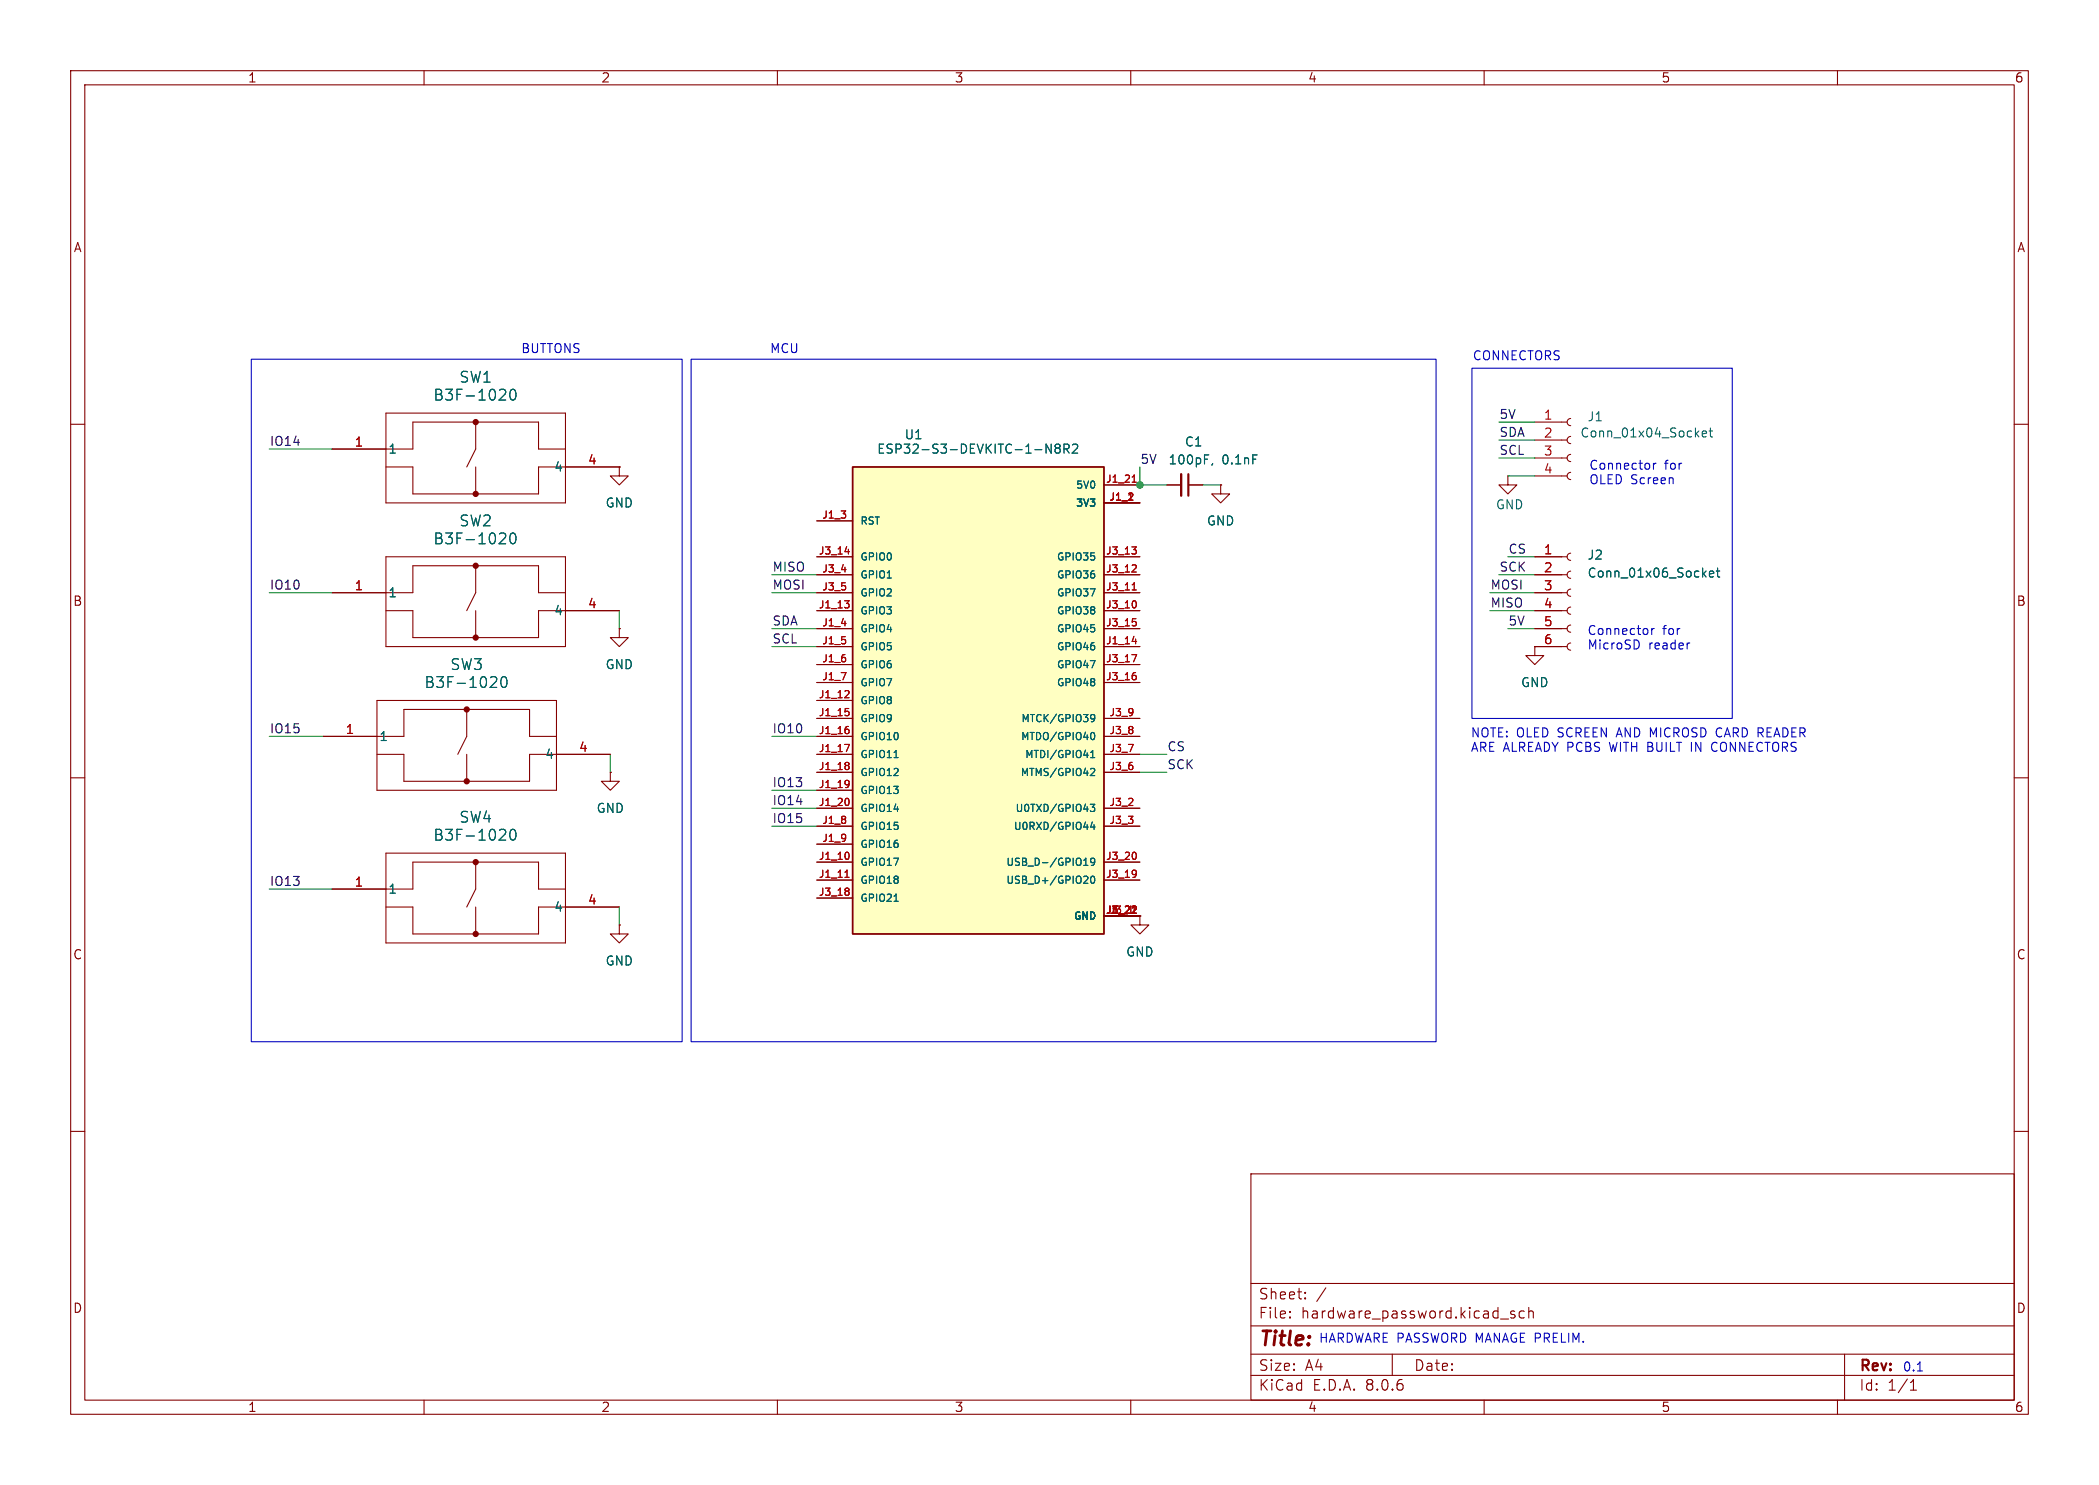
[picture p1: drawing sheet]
<svg xmlns="http://www.w3.org/2000/svg" width="297mm" height="210mm" viewBox="0 0 297 210" stroke-linecap="round" stroke-linejoin="round" font-family="sans-serif">
<g fill="none" stroke="#840000" stroke-width=".15">
<path d="M10 10h277v190h-277zM12 12h273v186h-273zM60 10v2M110 10v2M160 10v2M210 10v2M260 10v2M10 60h2M217.2 59.7h4.5M222.2 59.2a.51 .51 0 0 0-.5 .5 .51 .51 0 0 0 .5 .5M285 60h2M54.6 78.7h25.4v12.7h-25.4z"/>
<path d="M87.6 66v1.3h1.3l-1.3 1.3-1.2-1.3h1.2M87.6 66h.1M165.1 68.6h2M168.1 68.6h2.1M172.7 68.6v1.3h1.3l-1.3 1.2-1.3-1.2h1.3M172.7 68.6h.1M213.4 67.3v1.3h1.2l-1.2 1.3-1.3-1.3h1.3M213.4 67.3h.1M217.2 78.7h4.5M217.2 67.3h4.5M217.2 64.8h4.5M217.2 62.2h4.5"/>
<path d="M222.2 78.2a.51 .51 0 0 0-.5 .5 .51 .51 0 0 0 .5 .5M222.2 66.8a.51 .51 0 0 0-.5 .5 .51 .51 0 0 0 .5 .5M222.2 64.3a.51 .51 0 0 0-.5 .5 .51 .51 0 0 0 .5 .5M222.2 61.7a.51 .51 0 0 0-.5 .5 .51 .51 0 0 0 .5 .5M47 83.8h11.4v-3.8h17.8v3.8h3.8M53.3 99.1h25.4v12.7h-25.4zM54.6 86.4h3.8v3.8h17.8v-3.8h11.4M67.3 80v3.8l-1.3 2.6M67.3 86.4v3.8M217.2 91.4v1.3h1.2l-1.2 1.3-1.3-1.3h1.3M217.2 91.4h.1M217.2 91.4h4.5"/>
<path d="M217.2 86.4h4.5M217.2 83.8h4.5M217.2 88.9h4.5M217.2 81.3h4.5M222.2 90.9a.51 .51 0 0 0-.5 .5 .51 .51 0 0 0 .5 .5M222.2 88.4a.51 .51 0 0 0-.5 .5 .51 .51 0 0 0 .5 .5M222.2 85.9a.51 .51 0 0 0-.5 .5 .51 .51 0 0 0 .5 .5M222.2 83.3a.51 .51 0 0 0-.5 .5 .51 .51 0 0 0 .5 .5M222.2 80.8a.51 .51 0 0 0-.5 .5 .51 .51 0 0 0 .5 .5M10 110h2M45.7 104.1h11.4v-3.8h17.8v3.8h3.8M53.3 106.7h3.8v3.8h17.8v-3.8h11.5"/>
<path d="M66 100.3v3.8l-1.2 2.6M66 106.7v3.8M86.4 109.2v1.3h1.2l-1.2 1.3-1.3-1.3h1.3M86.4 109.2h.1M285 110h2M47 125.7h11.4v-3.8h17.8v3.8h3.8M54.6 120.7h25.4v12.7h-25.4zM54.6 128.3h3.8v3.8h17.8v-3.8h11.4M67.3 121.9v3.8l-1.3 2.6M67.3 128.3v3.8M87.6 130.8v1.3h1.3l-1.3 1.3-1.2-1.3h1.2M87.6 130.8h.1"/>
<path d="M161.3 129.5v1.3h1.3l-1.3 1.3-1.3-1.3h1.3M161.3 129.5h.1M10 160h2M285 160h2M177 166h108v32h-108zM60 198v2M110 198v2M160 198v2M177 194.5h108M177 191.5h108M177 187.5h108M177 181.5h108"/>
<path d="M182.5 186.3h.1l-.1 .1M182.5 186.3v.1M182.5 185.5v.1M182.5 185.5h.1l-.1 .1M184.7 183.6v.1M184.7 183.6h-.1l.1 .1M184.7 182.8v.1M184.7 182.8h-.1l.1 .1M187.6 182.1l-1.3 2M197 191.5v3M210 198v2M212.3 186.5h1.2"/>
<path d="M214.3 185.5l-.3-.1-.3 .2 .1 .2 .5 .2 .1 .1-.1 .2-.1 .1-.5-.1M215.7 185.5l-.5-.1-.2 .3v.4l.1 .2 .1 .1 .5-.1M216.3 185.5a.37 .37 0 0 1 .7 .1v.8M216.3 184.9v1.5M260 198v2M261 191.5v6.5M270.3 196.6h.9M270.3 195.5l.4-.4v1.5"/>
</g>
<g fill="none" stroke="#840000" stroke-width=".38">
<circle cx="67.3" cy="80" r=".25"/>
<circle cx="67.3" cy="90.2" r=".25"/>
<circle cx="66" cy="110.5" r=".25"/>
<circle cx="66" cy="100.3" r=".25"/>
<circle cx="67.3" cy="121.9" r=".25"/>
<circle cx="67.3" cy="132.1" r=".25"/>
</g>
<g fill="none" stroke="#006464" stroke-width=".15">
<path d="M70.9 75.4h.5a.41 .41 0 0 1 .1 .6l-.9 .9h1M72.4 75.4a.36 .36 0 0 1 .5 .3 .79 .79 0 0 1-.4 1.2 1.01 1.01 0 0 1-.1-1.5zM171.6 65.5l-.1 .3M240.9 61.4l.6-.2-.1-.2-.4-.1-.1 .2v.6h.5M241.8 60.9h.5M242 60.5v1.1l.1 .1 .2 .1M69.6 95.7l.5 .1a.41 .41 0 0 1 .1 .5l-.9 .9h1M71.1 95.8a.36 .36 0 0 1 .6 .2 .79 .79 0 0 1-.5 1.2 1.01 1.01 0 0 1-.1-1.4zM241.9 81.2l.6-.1-.1-.3h-.3l-.2 .1v.6h.5M242.9 80.8h.4M243 80.3v1.1l.1 .1 .2 .1M70.9 117.3l.5 .1a.41 .41 0 0 1 .1 .5l-.9 .9h1"/>
<path d="M72.4 117.4a.36 .36 0 0 1 .5 .2 .79 .79 0 0 1-.4 1.2 1.01 1.01 0 0 1-.1-1.4z"/>
</g>
<path d="M167.1 67.1v3" fill="none" stroke="#840000" stroke-width=".33"/>
<path d="M168.1 67.1v3" fill="none" stroke="#840000" stroke-width=".3"/>
<path d="M120.6 66h35.6v66.1h-35.6z" fill="#ffffc2"/>
<path d="M120.6 66h35.6v66.1h-35.6z" fill="none" stroke="#840000" stroke-width=".25"/>
<g fill="none" stroke="#840000" stroke-width=".15">
<path d="M54.6 58.4h25.4v12.7h-25.4zM67.3 59.7v3.8l-1.3 2.5M47 63.5h11.4v-3.8h17.8v3.8h3.8M54.6 66h3.8v3.9h17.8v-3.9h11.4M67.3 66v3.9M87.6 66h.1M115.6 73.7h5M115.6 78.7h5M156.2 71.1h5.1M156.2 68.6h5.1M156.2 78.7h5.1M165.1 68.6h2"/>
<path d="M168.1 68.6h2.1M172.7 68.6h.1M217.2 78.7h3.8M47 83.8h7.6M80 86.4h7.6M87.6 88.9v1.3h1.3l-1.3 1.2-1.2-1.2h1.2M87.6 88.9h.1M115.6 99.1h5M115.6 86.4h5M115.6 91.4h5M115.6 88.9h5M115.6 94h5"/>
<path d="M115.6 96.5h5M115.6 83.8h5M115.6 81.3h5M156.2 86.4h5.1M156.2 91.4h5.1M156.2 88.9h5.1M156.2 94h5.1M156.2 96.5h5.1M156.2 83.8h5.1M156.2 81.3h5.1M217.2 91.4h.1M217.2 86.4h3.8"/>
<path d="M217.2 91.4h3.8M217.2 88.9h3.8M217.2 83.8h3.8M217.2 81.3h3.8M45.7 104.1h7.6M78.7 106.7h7.7M86.4 109.2h.1M115.6 101.6h5M115.6 104.1h5M115.6 106.7h5M115.6 109.2h5M115.6 111.8h5"/>
<path d="M115.6 114.3h5M115.6 116.8h5M115.6 119.4h5M156.2 101.6h5.1M156.2 104.1h5.1M156.2 106.7h5.1M156.2 109.2h5.1M156.2 114.3h5.1M156.2 116.8h5.1M47 125.7h7.6M80 128.3h7.6M87.6 130.8h.1"/>
<path d="M115.6 121.9h5M115.6 124.5h5M115.6 127h5M156.2 121.9h5.1M156.2 124.5h5.1M156.2 129.5h5.1M161.3 129.5h.1"/>
</g>
<g fill="none" stroke="#a90000" stroke-width=".15">
<path d="M119.6 78h.6M160.2 77.3h.6l-.4 .4M160.2 68.2h.6M160.4 67.3l.1-.1v1M160.6 79.9l.2 .2-.1 .2-.5 .6h.6M160.7 77.8l.1 .1-.1 .4M119.5 85h.6l-.3 .3M119.9 97.7l.2 .2v.2l-.6 .6h.6M120 85.4l.1 .1-.1 .4M160.2 92.6h.6l-.4 1M160.2 90.7h.6M160.2 83.4h.6"/>
<path d="M160.2 87.5h.5M160.4 82.6l.1-.2v1M160.7 85.1l.1 .2-.1 .6M160.7 87.9l.1 .2-.1 .4M160.7 95.6l.1 .1-.1 .4M119.5 105.3h.7l-.4 1M119.6 100.2h.5M120 100.6l.1 .2-.1 .4M120 103.2l.1 .1-.1 .4M120 107.9l.1 .1-.1 .2M120 108.3l.1 .1-.1 .4M120 110.4l.1 .1a.86 .86 0 0 1-.1 .8"/>
<path d="M120 113l.1 .3-.1 .5M120.1 110.8l-.1 .1M119.6 124.1h.5M119.8 123.2l.1-.1v1M120 120.6l.1 .3-.1 .5M120 125.6l.1 .2-.1 .2M120 126.1l.1 .1-.1 .4M160.6 128.1l.2 .2-.1 .3-.5 .6h.6M160.7 120.6l.1 .3-.1 .5M160.7 123.1v.1a.86 .86 0 0 1-.1 .8M160.8 123.5l-.1 .1"/>
</g>
<g fill="none" stroke="#006464" stroke-width=".15">
<path d="M70.9 55.1h.5a.41 .41 0 0 1 .1 .6l-.9 .9h1M72.4 55.1a.36 .36 0 0 1 .5 .2 .79 .79 0 0 1-.4 1.3 1.01 1.01 0 0 1-.1-1.5zM70.9 75.4h.5a.41 .41 0 0 1 .1 .6l-.9 .9h1M72.4 75.4a.36 .36 0 0 1 .5 .3 .79 .79 0 0 1-.4 1.2 1.01 1.01 0 0 1-.1-1.5zM148.7 62.8v1.3l-.7-1.3v1.3M149.5 63.4l-.2-.3 .2-.3h.3l.2 .3-.2 .3M149.5 63.4l-.2 .2v.4l.2 .1 .4-.1 .1-.2v-.2l-.2-.2M149.5 63.4h.3M150.6 63.5l.6-.1 .1-.2-.1-.3-.2-.1h-.4v1.3M150.9 63.5l.4 .6M151.8 62.9l.1-.1h.3l.2 .1 .1 .3-.1 .2-.7 .7h.8M171.6 65.5l-.1 .3"/>
<path d="M69.6 95.7l.5 .1a.41 .41 0 0 1 .1 .5l-.9 .9h1M71.1 95.8a.36 .36 0 0 1 .6 .2 .79 .79 0 0 1-.5 1.2 1.01 1.01 0 0 1-.1-1.4zM241.9 81.2l.6-.1-.1-.3h-.3l-.2 .1v.6h.5M242.9 80.8h.4M243 80.3v1.1l.1 .1 .2 .1M70.9 117.3l.5 .1a.41 .41 0 0 1 .1 .5l-.9 .9h1M72.4 117.4a.36 .36 0 0 1 .5 .2 .79 .79 0 0 1-.4 1.2 1.01 1.01 0 0 1-.1-1.4zM126.5 107.1h.6M154.3 113.7h.6l-.3 .4 .3 .1v.5l-.2 .1-.4-.1M154.3 107.1h.6M154.3 101.2l.2-.2 .4 .1a.67 .67 0 0 1-.3 1h-.2M154.3 106.4l.3-.3v1"/>
<path d="M154.3 101.5l.2 .2 .3-.1 .1-.1M154.4 108.7h.3l.2 .3-.6 .7h.6M154.4 103.7l.2-.1a.54 .54 0 0 1 .3 .5 .54 .54 0 0 1-.3 .5l-.2-.1M154.6 116.2l-.3 .8h.6M154.8 116.6v.7M126.5 127.5h.6M153.4 122.4h.5M153.4 121.7l.2-.3v1M153.7 123.9l.2 .2v.2l-.6 .6h.6M154.5 124l.1-.1a.54 .54 0 0 1 .3 .5 .54 .54 0 0 1-.3 .5 .68 .68 0 0 1-.1-.9zM154.9 121.8l-.2 .2-.3-.1-.1-.1 .1-.4h.3l.2 .1a.67 .67 0 0 1-.3 .9h-.2"/>
</g>
<g fill="none" stroke="#840000" stroke-width=".38">
<circle cx="67.3" cy="59.7" r=".25"/>
<circle cx="67.3" cy="69.8" r=".25"/>
</g>
<g fill="none" stroke="#0000c2" stroke-width=".15">
<path d="M35.6 50.8h60.9v96.5h-60.9zM97.8 50.8h105.4v96.5h-105.4zM208.3 52.1h36.8v49.5h-36.8zM234 65.5v.9M234.3 65.5l-.2 .1-.1 .2M231.8 90.7l.2 .4-.2 .5M233.7 88.9v.8M234.1 88.9h-.3l-.1 .2M239 90.9h.1M239.3 105v1.3M242.2 105.7a.53 .53 0 0 0 .4 .6M242.4 105l-.2 .5"/>
<path d="M271.3 193.9h.7"/>
</g>
<g fill="none" stroke="#009600" stroke-width=".15">
<path d="M212.1 59.7h5.1M38.1 63.5h8.9M161.3 66v2.6h3.8M170.2 68.6h2.5M212.1 62.2h5.1M212.1 64.8h5.1M213.4 78.7h3.8M213.4 67.3h3.8M38.1 83.8h8.9M87.6 86.4v2.5M109.2 83.8h6.4M109.2 81.3h6.4"/>
<path d="M109.2 88.9h6.4M109.2 91.4h6.4M210.8 86.4h6.4M210.8 83.8h6.4M212.1 81.3h5.1M213.4 88.9h3.8M38.1 104.1h7.6M86.4 106.7v2.5M109.2 104.1h6.4M109.2 116.8h6.4M109.2 111.8h6.4M109.2 114.3h6.4"/>
<path d="M161.3 106.7h3.8M161.3 109.2h3.8M38.1 125.7h8.9M87.6 128.3v2.5"/>
</g>
<circle cx="161.3" cy="68.6" r=".46" fill="#009600" stroke="#009600" stroke-width=".15"/>
<text font-size="2.8" fill="#840000" x="178" y="190.9">Title:</text>
<g font-size="2.1" fill="#006464">
<text x="61.2" y="56.9">B3F-1020</text>
<text x="64.9" y="54.3">SW1</text>
<text x="61.2" y="77.2">B3F-1020</text>
<text x="64.9" y="74.7">SW2</text>
<text x="63.6" y="95">SW3</text>
<text x="60" y="97.5">B3F-1020</text>
<text x="61.2" y="119.1">B3F-1020</text>
<text x="64.9" y="116.6">SW4</text>
</g>
<g font-size="2.1" fill="#840000">
<text x="178" y="184">Sheet:</text>
<text x="178" y="186.7">File:</text>
<text x="184.1" y="186.7">hardware_password.kicad_sch</text>
<text x="178" y="196.9">KiCad</text>
<text x="178" y="194.1">Size:</text>
<text x="184.7" y="194.1">A4</text>
<text x="185.7" y="196.9">E.D.A.</text>
<text x="193.3" y="196.9">8.0.6</text>
<text x="200" y="194.1">Date:</text>
<text x="263" y="194.3">Rev:</text>
<text x="263" y="196.9">Id:</text>
<text x="267.1" y="196.9">1/1</text>
</g>
<g font-size="1.8" fill="#840000">
<text x="35" y="11.9">1</text>
<text x="85" y="11.9">2</text>
<text x="135" y="11.9">3</text>
<text x="185" y="11.9">4</text>
<text x="235" y="11.9">5</text>
<text x="285" y="11.9">6</text>
<text x="10.3" y="35.9">A</text>
<text x="285.3" y="35.9">A</text>
<text x="10.3" y="85.9">B</text>
<text x="285.3" y="85.9">B</text>
<text x="10.3" y="135.9">C</text>
<text x="285.3" y="135.9">C</text>
<text x="10.3" y="185.9">D</text>
<text x="285.3" y="185.9">D</text>
<text x="35" y="199.9">1</text>
<text x="85" y="199.9">2</text>
<text x="135" y="199.9">3</text>
<text x="185" y="199.9">4</text>
<text x="235" y="199.9">5</text>
<text x="285" y="199.9">6</text>
</g>
<g font-size="1.8" fill="#0000c2">
<text x="73.7" y="50.1">BUTTONS</text>
<text x="108.9" y="50.1">MCU</text>
<text x="208.3" y="51.2">CONNECTORS</text>
<text x="224.8" y="66.6">Connector</text>
<text x="224.8" y="68.7">OLED Screen</text>
<text x="235.5" y="66.6">for</text>
<text x="224.5" y="90">Connector</text>
<text x="224.5" y="92.1">MicroSD</text>
<text x="233.3" y="92.1">reader</text>
<text x="235.3" y="90">for</text>
<text x="208" y="104.5">NOTE: OLED SCREEN AND MICROSD CARD READER</text>
<text x="208" y="106.5">ARE ALREADY PCBS</text>
<text x="228" y="106.5">WITH BUILT</text>
<text x="239.9" y="106.5">IN</text>
<text x="243.1" y="106.5">CONNECTORS</text>
<text x="186.5" y="190.1">HARDWARE PASSWORD MANAGE PRELIM.</text>
<text x="269.2" y="194.2">0.1</text>
</g>
<g font-size="1.8" fill="#0f0f0f">
<text x="212.1" y="59.3">5V</text>
<text x="38.1" y="63.2">IO14</text>
<text x="161.3" y="65.7">5V</text>
<text x="212.1" y="64.4">SCL</text>
<text x="212.1" y="61.9">SDA</text>
<text x="38.1" y="83.5">IO10</text>
<text x="109.2" y="83.5">MOSI</text>
<text x="109.2" y="80.9">MISO</text>
<text x="210.8" y="83.5">MOSI</text>
<text x="212.1" y="80.9">SCK</text>
<text x="213.4" y="78.4">CS</text>
<text x="109.2" y="88.6">SDA</text>
<text x="210.8" y="86">MISO</text>
<text x="213.4" y="88.6">5V</text>
<text x="109.2" y="91.1">SCL</text>
<text x="38.1" y="103.8">IO15</text>
<text x="109.2" y="103.8">IO10</text>
<text x="165.1" y="106.3">CS</text>
<text x="109.2" y="114">IO14</text>
<text x="109.2" y="111.4">IO13</text>
<text x="165.1" y="108.9">SCK</text>
<text x="109.2" y="116.5">IO15</text>
<text x="38.1" y="125.4">IO13</text>
</g>
<g font-size="1.8" fill="#a90000">
<text x="218.4" y="59.4">1</text>
<text x="50.1" y="63.2">1</text>
<text x="83.1" y="65.8">4</text>
<text x="218.4" y="62">2</text>
<text x="218.4" y="64.5">3</text>
<text x="218.4" y="67.1">4</text>
<text x="50.1" y="83.6">1</text>
<text x="218.4" y="78.5">1</text>
<text x="218.4" y="81">2</text>
<text x="218.4" y="83.6">3</text>
<text x="83.1" y="86.1">4</text>
<text x="218.4" y="86.1">4</text>
<text x="218.4" y="88.6">5</text>
<text x="218.4" y="91.2">6</text>
<text x="48.8" y="103.9">1</text>
<text x="81.8" y="106.4">4</text>
<text x="50.1" y="125.5">1</text>
<text x="83.1" y="128">4</text>
</g>
<g font-size="1.8" fill="#006464">
<text x="224.5" y="59.8">J1</text>
<text x="54.9" y="64.4">1</text>
<text x="124" y="64.4">ESP32-S3-DEVKITC-1-N8R2</text>
<text x="127.9" y="62.3">U1</text>
<text x="165.3" y="65.9">100pF,</text>
<text x="167.6" y="63.3">C1</text>
<text x="172.9" y="65.9">0.1nF</text>
<text x="223.5" y="62.1">Conn_01x04_Socket</text>
<text x="78.3" y="66.9">4</text>
<text x="85.6" y="72">GND</text>
<text x="170.7" y="74.5">GND</text>
<text x="211.6" y="72.2">GND</text>
<text x="224.5" y="79.3">J2</text>
<text x="224.5" y="81.9">Conn_01x06_Socket</text>
<text x="54.9" y="84.7">1</text>
<text x="78.3" y="87.2">4</text>
<text x="85.6" y="94.8">GND</text>
<text x="215.1" y="97.4">GND</text>
<text x="53.6" y="105">1</text>
<text x="77.1" y="107.5">4</text>
<text x="84.3" y="115.2">GND</text>
<text x="54.9" y="126.6">1</text>
<text x="78.3" y="129.1">4</text>
<text x="85.6" y="136.8">GND</text>
<text x="159.3" y="135.5">GND</text>
</g>
<g font-size="1.4" fill="#006464">
<text x="152.1" y="71.9">3V3</text>
<text x="152.1" y="69.3">5V0</text>
<text x="121.7" y="74.4">RST</text>
<text x="121.7" y="79.5">GPIO0</text>
<text x="121.7" y="82">GPIO1</text>
<text x="149.4" y="82">GPIO36</text>
<text x="149.4" y="79.5">GPIO35</text>
<text x="121.7" y="87.1">GPIO3</text>
<text x="121.7" y="89.6">GPIO4</text>
<text x="121.7" y="84.6">GPIO2</text>
<text x="149.4" y="87.1">GPIO38</text>
<text x="149.4" y="84.6">GPIO37</text>
<text x="149.4" y="89.6">GPIO45</text>
<text x="121.7" y="92.2">GPIO5</text>
<text x="121.7" y="94.7">GPIO6</text>
<text x="149.4" y="92.2">GPIO46</text>
<text x="149.4" y="94.7">GPIO47</text>
<text x="121.7" y="99.8">GPIO8</text>
<text x="121.7" y="97.3">GPIO7</text>
<text x="149.4" y="97.3">GPIO48</text>
<text x="121.7" y="102.3">GPIO9</text>
<text x="121.7" y="104.9">GPIO10</text>
<text x="121.7" y="107.4">GPIO11</text>
<text x="144.3" y="104.9">MTDO/GPIO40</text>
<text x="144.4" y="102.3">MTCK/GPIO39</text>
<text x="144.9" y="107.4">MTDI/GPIO41</text>
<text x="121.7" y="110">GPIO12</text>
<text x="121.7" y="112.5">GPIO13</text>
<text x="144.3" y="110">MTMS/GPIO42</text>
<text x="121.7" y="115">GPIO14</text>
<text x="121.7" y="117.6">GPIO15</text>
<text x="143.3" y="117.6">U0RXD/GPIO44</text>
<text x="143.6" y="115">U0TXD/GPIO43</text>
<text x="121.7" y="122.7">GPIO17</text>
<text x="121.7" y="125.2">GPIO18</text>
<text x="121.7" y="120.1">GPIO16</text>
<text x="142.3" y="125.2">USB_D+/GPIO20</text>
<text x="142.3" y="122.7">USB_D-/GPIO19</text>
<text x="121.7" y="127.7">GPIO21</text>
<text x="151.8" y="130.3">GND</text>
</g>
<g font-size="1.4" fill="#a90000">
<text x="156.4" y="68.3">J1_21</text>
<text x="156.9" y="70.9">J1_1</text>
<text x="156.9" y="70.9">J1_2</text>
<text x="116.2" y="73.4">J1_3</text>
<text x="115.8" y="78.5">J3_14</text>
<text x="116.2" y="81">J3_4</text>
<text x="116.2" y="83.6">J3_5</text>
<text x="156.4" y="83.6">J3_11</text>
<text x="156.4" y="81">J3_12</text>
<text x="156.4" y="78.5">J3_13</text>
<text x="115.8" y="86.1">J1_13</text>
<text x="116.2" y="88.6">J1_4</text>
<text x="156.4" y="86.1">J3_10</text>
<text x="156.4" y="88.6">J3_15</text>
<text x="116.2" y="91.2">J1_5</text>
<text x="116.2" y="93.7">J1_6</text>
<text x="156.4" y="91.2">J1_14</text>
<text x="156.4" y="93.7">J3_17</text>
<text x="115.8" y="98.8">J1_12</text>
<text x="115.8" y="101.3">J1_15</text>
<text x="116.2" y="96.3">J1_7</text>
<text x="156.4" y="96.3">J3_16</text>
<text x="156.9" y="101.3">J3_9</text>
<text x="115.8" y="103.9">J1_16</text>
<text x="115.8" y="106.4">J1_17</text>
<text x="156.9" y="106.4">J3_7</text>
<text x="156.9" y="103.9">J3_8</text>
<text x="115.8" y="109">J1_18</text>
<text x="115.8" y="111.5">J1_19</text>
<text x="156.9" y="109">J3_6</text>
<text x="115.8" y="114">J1_20</text>
<text x="116.2" y="116.6">J1_8</text>
<text x="116.2" y="119.1">J1_9</text>
<text x="156.9" y="114">J3_2</text>
<text x="156.9" y="116.6">J3_3</text>
<text x="115.8" y="121.7">J1_10</text>
<text x="115.8" y="124.2">J1_11</text>
<text x="156.4" y="124.2">J3_19</text>
<text x="156.4" y="121.7">J3_20</text>
<text x="115.8" y="126.7">J3_18</text>
<text x="156.9" y="129.3">J3_12</text>
</g>
</svg>
